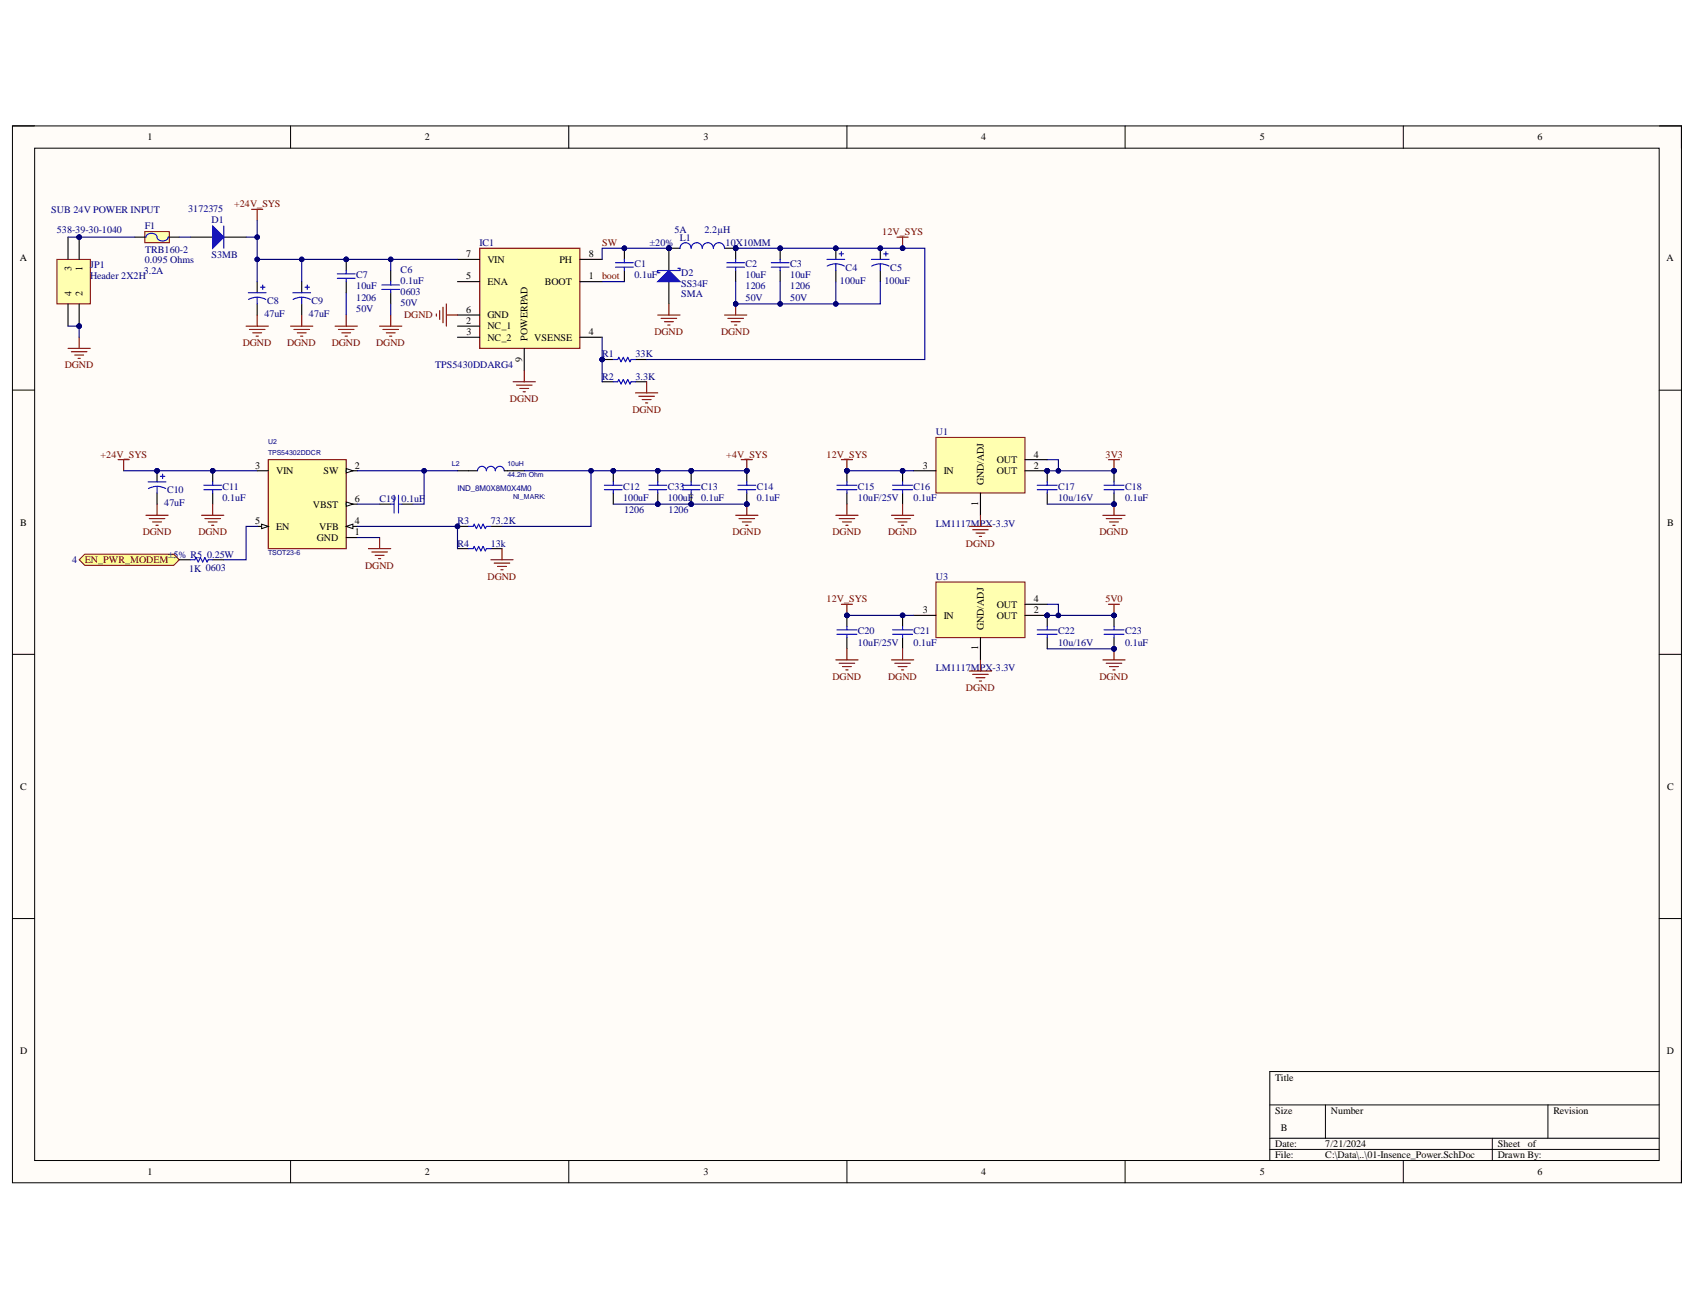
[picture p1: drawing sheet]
<svg xmlns="http://www.w3.org/2000/svg" width="279mm" height="216mm" viewBox="0 0 279 216" stroke-linecap="round" stroke-linejoin="round" font-family="sans-serif">
<path d="M2.1 20.8h275.1v174.1h-275.1z" fill-rule="evenodd" fill="#fffcf8"/>
<path d="M2.1 20.8h275.1v174.1h-275.1z" fill="none" stroke="#000" stroke-width=".16"/>
<path d="M5.7 24.4h267.8v166.9h-267.8z" fill-rule="evenodd" fill="#fffcf8"/>
<g fill="none" stroke="#000" stroke-width=".16">
<path d="M2 20.7h3.7M5.7 24.4h267.8v166.9h-267.8zM47.9 20.7v3.7M93.8 20.7v3.7M139.6 20.7v3.7M185.5 20.8v3.6M231.3 20.8v3.6M273.5 20.8h3.7v3.6M2 64.3h3.7M273.5 64.3h3.7M2 107.8h3.7M273.5 107.8h3.7"/>
<path d="M2 151.4h3.7M273.5 151.4h3.7M273.5 176.6h-64.2v14.7M47.9 191.3v3.6M93.8 191.3v3.6M139.6 191.3v3.6M185.5 191.3v3.6M209.3 182.1h64.2M209.3 187.6h64.2M209.3 189.4h64.2M218.5 182.1v5.5M231.3 191.3v3.6"/>
<path d="M246 187.6v3.7M255.2 182.1v5.5M277.2 191.3v3.6"/>
</g>
<path d="M79.1 40.9h16.5v16.5h-16.5z" fill-rule="evenodd" fill="#ffffb0"/>
<path d="M41.5 34.5h1.8M42.4 34.5v1.8M11.2 57.4h3.7M11.8 58h2.5M12.3 58.5h1.5M12.9 59.1h.3M13 55.6v1.8M79.1 40.9h16.5v16.5h-16.5z" fill="none" stroke="#800000" stroke-width=".18"/>
<path d="M75.4 46.4h3.7M75.4 53.7h3.7M75.4 55.6h3.7M75.4 42.7h3.7M75.4 51.9h3.7M86.4 57.4v3.7M95.6 46.4h3.7M95.6 55.6h3.7M95.6 42.7h3.7" fill="none" stroke="#000" stroke-width=".18"/>
<path d="M23.9 38.2h4v1.8h-4z" fill-rule="evenodd" fill="#ffffb0"/>
<path d="M23.9 38.2h4v1.8h-4z" fill="none" stroke="#800000" stroke-width=".16"/>
<path d="M22.2 39.1h1.9M27.7 39.1h1.9M31.4 39.1h3.7M36.9 39.1h3.7" fill="none" stroke="#000" stroke-width=".18"/>
<path d="M25.9 39.1a.98 .98 0 0 0-.9-.7 .98 .98 0 0 0-.9 .7M27.7 39.1a.98 .98 0 0 1-.9 .6 .98 .98 0 0 1-.9-.6" fill="none" stroke="#00f" stroke-width=".18"/>
<path d="M35.1 37.2l1.8 1.9-1.8 1.8z" fill="#00f"/>
<path d="M35.1 37.2l1.8 1.9-1.8 1.8zM36.9 37.2v3.7M48.3 48.2h2.9M49.7 49l.8 .1 .7 .3M49.7 49l-.7 .1-.7 .3M49.7 49v1.1M50.3 47.3h.7M50.6 47v.7M62.9 47h3M62.9 47.7h3M64.4 46.4v.6M64.4 47.7v.5" fill="none" stroke="#00f" stroke-width=".18"/>
<path d="M49.7 46.4v1.8M49.7 50.1v1.8M64.4 44.6v1.8M64.4 48.2v1.9" fill="none" stroke="#000" stroke-width=".18"/>
<g fill="none" stroke="#800000" stroke-width=".18">
<path d="M47.9 53.7h3.7M48.4 54.3h2.6M49 54.9h1.5M49.5 55.4h.4M49.7 51.9v1.8M55.2 53.7h3.7M55.8 54.3h2.6M56.3 54.9h1.5M56.9 55.4h.4M57.1 51.9v1.8M62.6 53.7h3.6M63.1 54.3h2.6"/>
<path d="M63.7 54.9h1.4M64.2 55.4h.4M64.4 51.9v1.8"/>
</g>
<circle cx="57.1" cy="42.7" r=".37" fill="#000080"/>
<circle cx="57.1" cy="42.7" r=".37" fill="none" stroke="#000080" stroke-width=".16"/>
<path d="M57.1 42.7v1.9M57.1 46.4v1.8" fill="none" stroke="#000" stroke-width=".18"/>
<circle cx="57.1" cy="42.7" r=".37" fill="#000080"/>
<circle cx="57.1" cy="42.7" r=".37" fill="none" stroke="#000080" stroke-width=".16"/>
<path d="M40.9 48.2h3M42.4 49l.7 .1 .7 .3M42.4 49l-.7 .1-.7 .3M42.4 49v1.1M42.9 47.3h.8M43.3 47v.7M55.6 45.1h2.9M55.6 45.9h2.9M57.1 44.6v.5M57.1 45.9v.5" fill="none" stroke="#00f" stroke-width=".18"/>
<path d="M42.4 46.4v1.8M42.4 50.1v1.8" fill="none" stroke="#000" stroke-width=".18"/>
<path d="M40.6 53.7h3.6M41.1 54.3h2.6M41.7 54.9h1.4M42.2 55.4h.4M42.4 51.9v1.8" fill="none" stroke="#800000" stroke-width=".18"/>
<circle cx="110.3" cy="40.9" r=".37" fill="#000080"/>
<circle cx="110.3" cy="40.9" r=".37" fill="none" stroke="#000080" stroke-width=".16"/>
<circle cx="121.3" cy="40.9" r=".37" fill="#000080"/>
<circle cx="121.3" cy="40.9" r=".37" fill="none" stroke="#000080" stroke-width=".16"/>
<path d="M110.3 40.9h1.8" fill="none" stroke="#000" stroke-width=".18"/>
<circle cx="110.3" cy="40.9" r=".37" fill="#000080"/>
<circle cx="110.3" cy="40.9" r=".37" fill="none" stroke="#000080" stroke-width=".16"/>
<path d="M119.4 40.9h1.9" fill="none" stroke="#000" stroke-width=".18"/>
<circle cx="121.3" cy="40.9" r=".37" fill="#000080"/>
<circle cx="121.3" cy="40.9" r=".37" fill="none" stroke="#000080" stroke-width=".16"/>
<path d="M112.1 40.9a.92 .92 0 0 1 .9-.9 .92 .92 0 0 1 .9 .9 .91 .91 0 0 1 .9-.9 .91 .91 0 0 1 1 .9 .92 .92 0 0 1 .9-.9 .92 .92 0 0 1 .9 .9 .92 .92 0 0 1 .9-.9 .92 .92 0 0 1 .9 .9" fill="none" stroke="#00f" stroke-width=".18"/>
<circle cx="102.9" cy="40.9" r=".37" fill="#000080"/>
<circle cx="102.9" cy="40.9" r=".37" fill="none" stroke="#000080" stroke-width=".16"/>
<path d="M102.9 40.9v1.8M102.9 44.6v1.8" fill="none" stroke="#000" stroke-width=".18"/>
<circle cx="102.9" cy="40.9" r=".37" fill="#000080"/>
<circle cx="102.9" cy="40.9" r=".37" fill="none" stroke="#000080" stroke-width=".16"/>
<path d="M101.5 43.3h2.9M101.5 44h2.9M102.9 42.7v.6M102.9 44v.6" fill="none" stroke="#00f" stroke-width=".18"/>
<circle cx="110.3" cy="40.9" r=".37" fill="#000080"/>
<circle cx="110.3" cy="40.9" r=".37" fill="none" stroke="#000080" stroke-width=".16"/>
<path d="M110.3 40.9v3.7M110.3 46.4v3.7" fill="none" stroke="#000" stroke-width=".18"/>
<circle cx="110.3" cy="40.9" r=".37" fill="#000080"/>
<circle cx="110.3" cy="40.9" r=".37" fill="none" stroke="#000080" stroke-width=".16"/>
<path d="M108.4 46.4l1.9-1.8 1.8 1.8z" fill="#00f"/>
<path d="M108.4 46.4l1.9-1.8 1.8 1.8zM111.7 44.2h.4v.4h-3.7v.4h.4" fill="none" stroke="#00f" stroke-width=".18"/>
<path d="M108.4 51.9h3.7M109 52.5h2.5M109.5 53h1.5M110.1 53.6h.3M110.3 50.1v1.8" fill="none" stroke="#800000" stroke-width=".18"/>
<circle cx="137.8" cy="40.9" r=".37" fill="#000080"/>
<circle cx="137.8" cy="40.9" r=".37" fill="none" stroke="#000080" stroke-width=".16"/>
<path d="M137.8 40.9v1.8" fill="none" stroke="#000" stroke-width=".18"/>
<circle cx="137.8" cy="40.9" r=".37" fill="#000080"/>
<circle cx="137.8" cy="40.9" r=".37" fill="none" stroke="#000080" stroke-width=".16"/>
<path d="M137.8 44.6v1.8" fill="none" stroke="#000" stroke-width=".18"/>
<path d="M136.3 42.7h2.9M137.8 43.5l.7 .1 .7 .3M137.8 43.5l-.8 .1-.6 .3M137.8 43.5v1.1M138.3 41.8h.8M138.7 41.5v.7" fill="none" stroke="#00f" stroke-width=".18"/>
<circle cx="121.3" cy="40.9" r=".37" fill="#000080"/>
<circle cx="121.3" cy="40.9" r=".37" fill="none" stroke="#000080" stroke-width=".16"/>
<path d="M121.3 40.9v1.8M121.3 44.6v1.8" fill="none" stroke="#000" stroke-width=".18"/>
<circle cx="121.3" cy="40.9" r=".37" fill="#000080"/>
<circle cx="121.3" cy="40.9" r=".37" fill="none" stroke="#000080" stroke-width=".16"/>
<path d="M119.8 43.3h2.9M119.8 44h2.9M121.3 42.7v.6M121.3 44v.6" fill="none" stroke="#00f" stroke-width=".18"/>
<circle cx="128.6" cy="40.9" r=".37" fill="#000080"/>
<circle cx="128.6" cy="40.9" r=".37" fill="none" stroke="#000080" stroke-width=".16"/>
<path d="M128.6 40.9v1.8M128.6 44.6v1.8" fill="none" stroke="#000" stroke-width=".18"/>
<circle cx="128.6" cy="40.9" r=".37" fill="#000080"/>
<circle cx="128.6" cy="40.9" r=".37" fill="none" stroke="#000080" stroke-width=".16"/>
<path d="M127.1 43.3h3M127.1 44h3M128.6 42.7v.6M128.6 44v.6" fill="none" stroke="#00f" stroke-width=".18"/>
<path d="M119.4 51.9h3.7M120 52.5h2.5M120.5 53h1.5M121.1 53.6h.3M121.3 50.1v1.8" fill="none" stroke="#800000" stroke-width=".18"/>
<circle cx="121.3" cy="50.1" r=".37" fill="#000080"/>
<circle cx="121.3" cy="50.1" r=".37" fill="none" stroke="#000080" stroke-width=".16"/>
<circle cx="145.1" cy="40.9" r=".37" fill="#000080"/>
<circle cx="145.1" cy="40.9" r=".37" fill="none" stroke="#000080" stroke-width=".16"/>
<path d="M145.1 40.9v1.8" fill="none" stroke="#000" stroke-width=".18"/>
<circle cx="145.1" cy="40.9" r=".37" fill="#000080"/>
<circle cx="145.1" cy="40.9" r=".37" fill="none" stroke="#000080" stroke-width=".16"/>
<path d="M145.1 44.6v1.8" fill="none" stroke="#000" stroke-width=".18"/>
<path d="M143.6 42.7h3M145.1 43.5l.7 .1 .7 .3M145.1 43.5l-.7 .1-.7 .3M145.1 43.5v1.1M145.7 41.8h.7M146 41.5v.7" fill="none" stroke="#00f" stroke-width=".18"/>
<path d="M147.9 39.1h1.8M148.8 39.1v1.8" fill="none" stroke="#800000" stroke-width=".18"/>
<circle cx="148.8" cy="40.9" r=".37" fill="#000080"/>
<circle cx="148.8" cy="40.9" r=".37" fill="none" stroke="#000080" stroke-width=".16"/>
<circle cx="99.3" cy="59.3" r=".37" fill="#000080"/>
<circle cx="99.3" cy="59.3" r=".37" fill="none" stroke="#000080" stroke-width=".16"/>
<path d="M99.3 59.3h1.8M104.8 59.3h1.8" fill="none" stroke="#000" stroke-width=".18"/>
<circle cx="99.3" cy="59.3" r=".37" fill="#000080"/>
<circle cx="99.3" cy="59.3" r=".37" fill="none" stroke="#000080" stroke-width=".16"/>
<path d="M101.1 59.3h.7l.2-.4 .4 .7 .3-.7 .4 .7 .4-.7 .3 .7 .2-.3h.8M78.7 77.6a.73 .73 0 0 1 .7-.7 .73 .73 0 0 1 .8 .7 .73 .73 0 0 1 .7-.7 .73 .73 0 0 1 .7 .7 .73 .73 0 0 1 .8-.7 .73 .73 0 0 1 .7 .7M101.1 62.9h.7l.2-.3 .4 .7 .3-.7 .4 .7 .4-.7 .3 .7 .2-.4h.8" fill="none" stroke="#00f" stroke-width=".18"/>
<path d="M75.4 77.6h3.3M83.1 77.6h3.3M99.3 62.9h1.8M104.8 62.9h1.8" fill="none" stroke="#000" stroke-width=".18"/>
<path d="M44.2 75.8h12.9v14.6h-12.9z" fill-rule="evenodd" fill="#ffffb0"/>
<path d="M44.2 75.8h12.9v14.6h-12.9z" fill="none" stroke="#800000" stroke-width=".18"/>
<path d="M57.1 77.6h1.8M57.1 88.6h1.8" fill="none" stroke="#000" stroke-width=".18"/>
<path d="M57.1 77.2l1.1 .4-1.1 .4z" fill="#f8fcff"/>
<path d="M57.1 77.2l1.1 .4-1.1 .4z" fill="none" stroke="#000" stroke-width=".16"/>
<path d="M42.4 77.6h1.8M57.1 86.8h1.8" fill="none" stroke="#000" stroke-width=".18"/>
<path d="M57.1 86.8l1.1-.4v.7z" fill="#f8fcff"/>
<path d="M57.1 86.8l1.1-.4v.7z" fill="none" stroke="#000" stroke-width=".16"/>
<path d="M42.4 86.8h1.8" fill="none" stroke="#000" stroke-width=".18"/>
<path d="M43.1 86.4l1.1 .4-1.1 .3z" fill="#f8fcff"/>
<path d="M43.1 86.4l1.1 .4-1.1 .3z" fill="none" stroke="#000" stroke-width=".16"/>
<path d="M57.1 83.1h1.8" fill="none" stroke="#000" stroke-width=".18"/>
<path d="M57.1 82.7l1.1 .4-1.1 .4z" fill="#f8fcff"/>
<path d="M57.1 82.7l1.1 .4-1.1 .4z" fill="none" stroke="#000" stroke-width=".16"/>
<path d="M62.6 83.1h1.8M66.2 83.1h1.9" fill="none" stroke="#000" stroke-width=".18"/>
<path d="M64.4 83.1h.6M65 81.6v3M65.7 81.6v3M65.7 83.1h.5" fill="none" stroke="#00f" stroke-width=".18"/>
<circle cx="75.4" cy="86.8" r=".37" fill="#000080"/>
<circle cx="75.4" cy="86.8" r=".37" fill="none" stroke="#000080" stroke-width=".16"/>
<path d="M75.4 86.8h1.8M80.9 86.8h1.8" fill="none" stroke="#000" stroke-width=".18"/>
<circle cx="75.4" cy="86.8" r=".37" fill="#000080"/>
<circle cx="75.4" cy="86.8" r=".37" fill="none" stroke="#000080" stroke-width=".16"/>
<path d="M77.2 86.8h.8l.2-.4 .3 .7 .4-.7 .4 .7 .3-.7 .4 .7 .2-.3h.7M77.2 90.4h.8l.2-.3 .3 .7 .4-.7 .4 .7 .3-.7 .4 .7 .2-.4h.7" fill="none" stroke="#00f" stroke-width=".18"/>
<path d="M75.4 90.4h1.8M80.9 90.4h1.8" fill="none" stroke="#000" stroke-width=".18"/>
<circle cx="35.1" cy="77.6" r=".37" fill="#000080"/>
<circle cx="35.1" cy="77.6" r=".37" fill="none" stroke="#000080" stroke-width=".16"/>
<path d="M35.1 77.6v1.8M35.1 81.3v1.8" fill="none" stroke="#000" stroke-width=".18"/>
<circle cx="35.1" cy="77.6" r=".37" fill="#000080"/>
<circle cx="35.1" cy="77.6" r=".37" fill="none" stroke="#000080" stroke-width=".16"/>
<path d="M33.6 80h2.9M35.1 79.4v.6M33.6 80.7h2.9M35.1 80.7v.6" fill="none" stroke="#00f" stroke-width=".18"/>
<path d="M24.1 84.9h3.6M24.6 85.5h2.6M25.2 86h1.4M25.7 86.6h.4M25.9 83.1v1.8M33.2 84.9h3.7M33.8 85.5h2.5M34.3 86h1.5M34.9 86.6h.3M35.1 83.1v1.8" fill="none" stroke="#800000" stroke-width=".18"/>
<circle cx="113.9" cy="83.1" r=".37" fill="#000080"/>
<circle cx="113.9" cy="83.1" r=".37" fill="none" stroke="#000080" stroke-width=".16"/>
<circle cx="113.9" cy="77.6" r=".37" fill="#000080"/>
<circle cx="113.9" cy="77.6" r=".37" fill="none" stroke="#000080" stroke-width=".16"/>
<path d="M113.9 81.3v1.8" fill="none" stroke="#000" stroke-width=".18"/>
<circle cx="113.9" cy="83.1" r=".37" fill="#000080"/>
<circle cx="113.9" cy="83.1" r=".37" fill="none" stroke="#000080" stroke-width=".16"/>
<path d="M113.9 77.6v1.8" fill="none" stroke="#000" stroke-width=".18"/>
<circle cx="113.9" cy="77.6" r=".37" fill="#000080"/>
<circle cx="113.9" cy="77.6" r=".37" fill="none" stroke="#000080" stroke-width=".16"/>
<path d="M112.5 80h2.9M113.9 79.4v.6M112.5 80.7h2.9M113.9 80.7v.6" fill="none" stroke="#00f" stroke-width=".18"/>
<circle cx="123.1" cy="83.1" r=".37" fill="#000080"/>
<circle cx="123.1" cy="83.1" r=".37" fill="none" stroke="#000080" stroke-width=".16"/>
<circle cx="123.1" cy="77.6" r=".37" fill="#000080"/>
<circle cx="123.1" cy="77.6" r=".37" fill="none" stroke="#000080" stroke-width=".16"/>
<path d="M123.1 81.3v1.8" fill="none" stroke="#000" stroke-width=".18"/>
<circle cx="123.1" cy="83.1" r=".37" fill="#000080"/>
<circle cx="123.1" cy="83.1" r=".37" fill="none" stroke="#000080" stroke-width=".16"/>
<path d="M123.1 77.6v1.8" fill="none" stroke="#000" stroke-width=".18"/>
<circle cx="123.1" cy="77.6" r=".37" fill="#000080"/>
<circle cx="123.1" cy="77.6" r=".37" fill="none" stroke="#000080" stroke-width=".16"/>
<path d="M121.6 80h3M123.1 79.4v.6M121.6 80.7h3M123.1 80.7v.6" fill="none" stroke="#00f" stroke-width=".18"/>
<path d="M122.2 75.8h1.8M123.1 75.8v1.8" fill="none" stroke="#800000" stroke-width=".18"/>
<circle cx="123.1" cy="77.6" r=".37" fill="#000080"/>
<circle cx="123.1" cy="77.6" r=".37" fill="none" stroke="#000080" stroke-width=".16"/>
<circle cx="139.6" cy="77.6" r=".37" fill="#000080"/>
<circle cx="139.6" cy="77.6" r=".37" fill="none" stroke="#000080" stroke-width=".16"/>
<path d="M139.6 77.6v1.8" fill="none" stroke="#000" stroke-width=".18"/>
<circle cx="139.6" cy="77.6" r=".37" fill="#000080"/>
<circle cx="139.6" cy="77.6" r=".37" fill="none" stroke="#000080" stroke-width=".16"/>
<path d="M139.6 81.3v1.8" fill="none" stroke="#000" stroke-width=".18"/>
<path d="M138 80h3.3M139.6 79.4v.6M138 80.7h3.3M139.6 80.7v.6" fill="none" stroke="#00f" stroke-width=".18"/>
<circle cx="148.8" cy="77.6" r=".37" fill="#000080"/>
<circle cx="148.8" cy="77.6" r=".37" fill="none" stroke="#000080" stroke-width=".16"/>
<path d="M148.8 77.6v1.8" fill="none" stroke="#000" stroke-width=".18"/>
<circle cx="148.8" cy="77.6" r=".37" fill="#000080"/>
<circle cx="148.8" cy="77.6" r=".37" fill="none" stroke="#000080" stroke-width=".16"/>
<path d="M148.8 81.3v1.8" fill="none" stroke="#000" stroke-width=".18"/>
<path d="M147.1 80h3.3M148.8 79.4v.6M147.1 80.7h3.3M148.8 80.7v.6" fill="none" stroke="#00f" stroke-width=".18"/>
<circle cx="172.6" cy="77.6" r=".37" fill="#000080"/>
<circle cx="172.6" cy="77.6" r=".37" fill="none" stroke="#000080" stroke-width=".16"/>
<path d="M172.6 77.6v1.8" fill="none" stroke="#000" stroke-width=".18"/>
<circle cx="172.6" cy="77.6" r=".37" fill="#000080"/>
<circle cx="172.6" cy="77.6" r=".37" fill="none" stroke="#000080" stroke-width=".16"/>
<path d="M172.6 81.3v1.8" fill="none" stroke="#000" stroke-width=".18"/>
<path d="M171 80h3.3M172.6 79.4v.6M171 80.7h3.3M172.6 80.7v.6" fill="none" stroke="#00f" stroke-width=".18"/>
<circle cx="172.6" cy="77.6" r=".37" fill="#000080"/>
<circle cx="172.6" cy="77.6" r=".37" fill="none" stroke="#000080" stroke-width=".16"/>
<path d="M154.3 72.1h14.7v9.2h-14.7z" fill-rule="evenodd" fill="#ffffb0"/>
<path d="M154.3 72.1h14.7v9.2h-14.7z" fill="none" stroke="#800000" stroke-width=".16"/>
<path d="M169 77.6h3.6M161.6 81.3v3.6" fill="none" stroke="#000" stroke-width=".18"/>
<circle cx="172.6" cy="77.6" r=".37" fill="#000080"/>
<circle cx="172.6" cy="77.6" r=".37" fill="none" stroke="#000080" stroke-width=".16"/>
<path d="M150.6 77.6h3.7M169 75.8h3.6" fill="none" stroke="#000" stroke-width=".18"/>
<path d="M182.7 75.8h1.8M183.6 75.8v1.8" fill="none" stroke="#800000" stroke-width=".18"/>
<circle cx="183.6" cy="77.6" r=".37" fill="#000080"/>
<circle cx="183.6" cy="77.6" r=".37" fill="none" stroke="#000080" stroke-width=".16"/>
<circle cx="183.6" cy="77.6" r=".37" fill="#000080"/>
<circle cx="183.6" cy="77.6" r=".37" fill="none" stroke="#000080" stroke-width=".16"/>
<circle cx="183.6" cy="83.1" r=".37" fill="#000080"/>
<circle cx="183.6" cy="83.1" r=".37" fill="none" stroke="#000080" stroke-width=".16"/>
<path d="M183.6 77.6v1.8" fill="none" stroke="#000" stroke-width=".18"/>
<circle cx="183.6" cy="77.6" r=".37" fill="#000080"/>
<circle cx="183.6" cy="77.6" r=".37" fill="none" stroke="#000080" stroke-width=".16"/>
<path d="M183.6 81.3v1.8" fill="none" stroke="#000" stroke-width=".18"/>
<circle cx="183.6" cy="83.1" r=".37" fill="#000080"/>
<circle cx="183.6" cy="83.1" r=".37" fill="none" stroke="#000080" stroke-width=".16"/>
<path d="M182 80h3.3M183.6 79.4v.6M182 80.7h3.3M183.6 80.7v.6" fill="none" stroke="#00f" stroke-width=".18"/>
<path d="M19.5 75.8h1.8M20.4 75.8v1.8M138.7 75.8h1.8M139.6 75.8v1.8" fill="none" stroke="#800000" stroke-width=".18"/>
<circle cx="139.6" cy="77.6" r=".37" fill="#000080"/>
<circle cx="139.6" cy="77.6" r=".37" fill="none" stroke="#000080" stroke-width=".16"/>
<circle cx="139.6" cy="101.4" r=".37" fill="#000080"/>
<circle cx="139.6" cy="101.4" r=".37" fill="none" stroke="#000080" stroke-width=".16"/>
<path d="M139.6 101.4v1.9" fill="none" stroke="#000" stroke-width=".18"/>
<circle cx="139.6" cy="101.4" r=".37" fill="#000080"/>
<circle cx="139.6" cy="101.4" r=".37" fill="none" stroke="#000080" stroke-width=".16"/>
<path d="M139.6 105.1v1.8" fill="none" stroke="#000" stroke-width=".18"/>
<path d="M138 104.5h3.3M138 103.8h3.3M139.6 103.3v.5M139.6 104.5v.6" fill="none" stroke="#00f" stroke-width=".18"/>
<circle cx="148.8" cy="101.4" r=".37" fill="#000080"/>
<circle cx="148.8" cy="101.4" r=".37" fill="none" stroke="#000080" stroke-width=".16"/>
<path d="M148.8 101.4v1.9" fill="none" stroke="#000" stroke-width=".18"/>
<circle cx="148.8" cy="101.4" r=".37" fill="#000080"/>
<circle cx="148.8" cy="101.4" r=".37" fill="none" stroke="#000080" stroke-width=".16"/>
<path d="M148.8 105.1v1.8" fill="none" stroke="#000" stroke-width=".18"/>
<path d="M147.1 104.5h3.3M147.1 103.8h3.3M148.8 103.3v.5M148.8 104.5v.6" fill="none" stroke="#00f" stroke-width=".18"/>
<circle cx="172.6" cy="101.4" r=".37" fill="#000080"/>
<circle cx="172.6" cy="101.4" r=".37" fill="none" stroke="#000080" stroke-width=".16"/>
<path d="M172.6 101.4v1.9" fill="none" stroke="#000" stroke-width=".18"/>
<circle cx="172.6" cy="101.4" r=".37" fill="#000080"/>
<circle cx="172.6" cy="101.4" r=".37" fill="none" stroke="#000080" stroke-width=".16"/>
<path d="M172.6 105.1v1.8" fill="none" stroke="#000" stroke-width=".18"/>
<path d="M171 104.5h3.3M171 103.8h3.3M172.6 103.3v.5M172.6 104.5v.6" fill="none" stroke="#00f" stroke-width=".18"/>
<circle cx="172.6" cy="101.4" r=".37" fill="#000080"/>
<circle cx="172.6" cy="101.4" r=".37" fill="none" stroke="#000080" stroke-width=".16"/>
<path d="M154.3 95.9h14.7v9.2h-14.7z" fill-rule="evenodd" fill="#ffffb0"/>
<path d="M154.3 95.9h14.7v9.2h-14.7z" fill="none" stroke="#800000" stroke-width=".16"/>
<path d="M161.6 105.1v3.7M169 101.4h3.6" fill="none" stroke="#000" stroke-width=".18"/>
<circle cx="172.6" cy="101.4" r=".37" fill="#000080"/>
<circle cx="172.6" cy="101.4" r=".37" fill="none" stroke="#000080" stroke-width=".16"/>
<path d="M169 99.6h3.6M150.6 101.4h3.7" fill="none" stroke="#000" stroke-width=".18"/>
<path d="M182.7 99.6h1.8M183.6 99.6v1.8" fill="none" stroke="#800000" stroke-width=".18"/>
<circle cx="183.6" cy="101.4" r=".37" fill="#000080"/>
<circle cx="183.6" cy="101.4" r=".37" fill="none" stroke="#000080" stroke-width=".16"/>
<circle cx="183.6" cy="101.4" r=".37" fill="#000080"/>
<circle cx="183.6" cy="101.4" r=".37" fill="none" stroke="#000080" stroke-width=".16"/>
<circle cx="183.6" cy="106.9" r=".37" fill="#000080"/>
<circle cx="183.6" cy="106.9" r=".37" fill="none" stroke="#000080" stroke-width=".16"/>
<path d="M183.6 101.4v1.9" fill="none" stroke="#000" stroke-width=".18"/>
<circle cx="183.6" cy="101.4" r=".37" fill="#000080"/>
<circle cx="183.6" cy="101.4" r=".37" fill="none" stroke="#000080" stroke-width=".16"/>
<path d="M183.6 105.1v1.8" fill="none" stroke="#000" stroke-width=".18"/>
<circle cx="183.6" cy="106.9" r=".37" fill="#000080"/>
<circle cx="183.6" cy="106.9" r=".37" fill="none" stroke="#000080" stroke-width=".16"/>
<path d="M182 104.5h3.3M182 103.8h3.3M183.6 103.3v.5M183.6 104.5v.6" fill="none" stroke="#00f" stroke-width=".18"/>
<path d="M138.7 99.6h1.8M139.6 99.6v1.8" fill="none" stroke="#800000" stroke-width=".18"/>
<circle cx="139.6" cy="101.4" r=".37" fill="#000080"/>
<circle cx="139.6" cy="101.4" r=".37" fill="none" stroke="#000080" stroke-width=".16"/>
<path d="M13.1 92.3l.9-1h14.6l1 1-1 .9h-14.6z" fill-rule="evenodd" fill="#ffff80"/>
<path d="M13.1 92.3l.9-1h14.6l1 1-1 .9h-14.6z" fill="none" stroke="#800000" stroke-width=".16"/>
<path d="M29.6 92.3h1.8M35.1 92.3h1.8" fill="none" stroke="#000" stroke-width=".18"/>
<path d="M31.4 92.3h.7l.2-.4 .4 .7 .3-.7 .4 .7 .4-.7 .3 .7 .2-.3h.8" fill="none" stroke="#00f" stroke-width=".18"/>
<circle cx="25.9" cy="77.6" r=".37" fill="#000080"/>
<circle cx="25.9" cy="77.6" r=".37" fill="none" stroke="#000080" stroke-width=".16"/>
<path d="M25.9 77.6v1.8" fill="none" stroke="#000" stroke-width=".18"/>
<circle cx="25.9" cy="77.6" r=".37" fill="#000080"/>
<circle cx="25.9" cy="77.6" r=".37" fill="none" stroke="#000080" stroke-width=".16"/>
<path d="M25.9 81.3v1.8" fill="none" stroke="#000" stroke-width=".18"/>
<path d="M24.4 79.4h3M26.4 78.5h.8M26.8 78.1v.8M25.9 80.2h.7l.7 .3M25.9 80.2h-.7l-.7 .3M25.9 80.2v1.1" fill="none" stroke="#00f" stroke-width=".18"/>
<circle cx="108.4" cy="77.6" r=".37" fill="#000080"/>
<circle cx="108.4" cy="77.6" r=".37" fill="none" stroke="#000080" stroke-width=".16"/>
<circle cx="108.4" cy="83.1" r=".36" fill="#000080"/>
<circle cx="108.4" cy="83.1" r=".36" fill="none" stroke="#000080" stroke-width=".16"/>
<path d="M108.4 77.6v1.8" fill="none" stroke="#000" stroke-width=".18"/>
<circle cx="108.4" cy="77.6" r=".37" fill="#000080"/>
<circle cx="108.4" cy="77.6" r=".37" fill="none" stroke="#000080" stroke-width=".16"/>
<path d="M108.4 81.3v1.8" fill="none" stroke="#000" stroke-width=".18"/>
<circle cx="108.4" cy="83.1" r=".36" fill="#000080"/>
<circle cx="108.4" cy="83.1" r=".36" fill="none" stroke="#000080" stroke-width=".16"/>
<path d="M107 80h2.9M108.4 79.4v.6M107 80.7h2.9M108.4 80.7v.6" fill="none" stroke="#00f" stroke-width=".18"/>
<circle cx="101.1" cy="77.6" r=".37" fill="#000080"/>
<circle cx="101.1" cy="77.6" r=".37" fill="none" stroke="#000080" stroke-width=".16"/>
<path d="M101.1 77.6v1.8" fill="none" stroke="#000" stroke-width=".18"/>
<circle cx="101.1" cy="77.6" r=".37" fill="#000080"/>
<circle cx="101.1" cy="77.6" r=".37" fill="none" stroke="#000080" stroke-width=".16"/>
<path d="M101.1 81.3v1.8" fill="none" stroke="#000" stroke-width=".18"/>
<path d="M99.6 80h3M101.1 79.4v.6M99.6 80.7h3M101.1 80.7v.6" fill="none" stroke="#00f" stroke-width=".18"/>
<g fill="none" stroke="#800000" stroke-width=".18">
<path d="M60.7 90.4h3.7M61.3 91h2.6M61.8 91.5h1.5M62.4 92.1h.4M62.6 88.6v1.8M80.9 92.3h3.7M81.5 92.8h2.5M82 93.4h1.5M82.6 93.9h.3M82.7 90.4v1.9M121.3 84.9h3.6M121.8 85.5h2.6"/>
<path d="M122.4 86h1.4M122.9 86.6h.4M123.1 83.1v1.8"/>
</g>
<circle cx="123.1" cy="83.1" r=".37" fill="#000080"/>
<circle cx="123.1" cy="83.1" r=".37" fill="none" stroke="#000080" stroke-width=".16"/>
<g fill="none" stroke="#800000" stroke-width=".18">
<path d="M137.8 84.9h3.6M138.3 85.5h2.6M138.9 86h1.4M139.4 86.6h.4M139.6 83.1v1.8M146.9 84.9h3.7M147.5 85.5h2.6M148 86h1.5M148.6 86.6h.4M148.8 83.1v1.8M181.8 84.9h3.7M182.3 85.5h2.6"/>
<path d="M182.9 86h1.5M183.4 86.6h.4M183.6 83.1v1.8"/>
</g>
<circle cx="183.6" cy="83.1" r=".37" fill="#000080"/>
<circle cx="183.6" cy="83.1" r=".37" fill="none" stroke="#000080" stroke-width=".16"/>
<g fill="none" stroke="#800000" stroke-width=".18">
<path d="M159.8 86.8h3.7M160.3 87.3h2.6M160.9 87.9h1.4M161.4 88.4h.4M161.6 84.9v1.9M137.8 108.8h3.6M138.3 109.3h2.6M138.9 109.9h1.4M139.4 110.4h.4M139.6 106.9v1.9M146.9 108.8h3.7M147.5 109.3h2.6"/>
<path d="M148 109.9h1.5M148.6 110.4h.4M148.8 106.9v1.9M159.8 110.6h3.7M160.3 111.1h2.6M160.9 111.7h1.4M161.4 112.2h.4M161.6 108.8v1.8M181.8 108.8h3.7M182.3 109.3h2.6M182.9 109.9h1.5M183.4 110.4h.4"/>
<path d="M183.6 106.9v1.9"/>
</g>
<circle cx="183.6" cy="106.9" r=".37" fill="#000080"/>
<circle cx="183.6" cy="106.9" r=".37" fill="none" stroke="#000080" stroke-width=".16"/>
<g fill="none" stroke="#800000" stroke-width=".18">
<path d="M71.9 51.7v.4M72.5 51.2v1.5M73 50.6v2.6M73.6 50.1v3.6M73.6 51.9h1.8M84.6 62.9h3.7M85.1 63.5h2.6M85.7 64h1.5M86.2 64.6h.4M86.4 61.1v1.8M104.8 64.8h3.6M105.3 65.3h2.6"/>
<path d="M105.9 65.9h1.4M106.4 66.4h.4M106.6 62.9v1.9"/>
</g>
<circle cx="13" cy="39.1" r=".37" fill="#000080"/>
<circle cx="13" cy="39.1" r=".37" fill="none" stroke="#000080" stroke-width=".16"/>
<circle cx="13" cy="53.8" r=".37" fill="#000080"/>
<circle cx="13" cy="53.8" r=".37" fill="none" stroke="#000080" stroke-width=".16"/>
<path d="M9.4 42.7h5.5v7.4h-5.5z" fill-rule="evenodd" fill="#ffffb0"/>
<path d="M9.4 42.7h5.5v7.4h-5.5z" fill="none" stroke="#800000" stroke-width=".16"/>
<path d="M13 39.1v3.6" fill="none" stroke="#000" stroke-width=".18"/>
<circle cx="13" cy="39.1" r=".37" fill="#000080"/>
<circle cx="13" cy="39.1" r=".37" fill="none" stroke="#000080" stroke-width=".16"/>
<path d="M13 50.1v3.6" fill="none" stroke="#000" stroke-width=".18"/>
<circle cx="13" cy="53.8" r=".37" fill="#000080"/>
<circle cx="13" cy="53.8" r=".37" fill="none" stroke="#000080" stroke-width=".16"/>
<path d="M11.2 39.1v3.6M11.2 50.1v3.6" fill="none" stroke="#000" stroke-width=".18"/>
<path d="M172.6 99.6h1.9v1.8" fill="none" stroke="#000080" stroke-width=".18"/>
<circle cx="174.5" cy="101.4" r=".37" fill="#000080"/>
<circle cx="174.5" cy="101.4" r=".37" fill="none" stroke="#000080" stroke-width=".16"/>
<path d="M11.2 53.7h1.8v1.9" fill="none" stroke="#000080" stroke-width=".18"/>
<circle cx="13" cy="53.8" r=".37" fill="#000080"/>
<circle cx="13" cy="53.8" r=".37" fill="none" stroke="#000080" stroke-width=".16"/>
<path d="M11.2 39.1h11" fill="none" stroke="#000080" stroke-width=".18"/>
<circle cx="13" cy="39.1" r=".37" fill="#000080"/>
<circle cx="13" cy="39.1" r=".37" fill="none" stroke="#000080" stroke-width=".16"/>
<path d="M20.4 77.6h22" fill="none" stroke="#000080" stroke-width=".18"/>
<circle cx="25.9" cy="77.6" r=".37" fill="#000080"/>
<circle cx="25.9" cy="77.6" r=".37" fill="none" stroke="#000080" stroke-width=".16"/>
<circle cx="35.1" cy="77.6" r=".37" fill="#000080"/>
<circle cx="35.1" cy="77.6" r=".37" fill="none" stroke="#000080" stroke-width=".16"/>
<path d="M29.6 39.1h1.8M42.4 36.3v2.8h-1.8M42.4 86.8h-1.8v5.5h-3.7" fill="none" stroke="#000080" stroke-width=".18"/>
<circle cx="42.4" cy="39.1" r=".37" fill="#000080"/>
<circle cx="42.4" cy="39.1" r=".37" fill="none" stroke="#000080" stroke-width=".16"/>
<path d="M75.4 42.7h-33v3.7" fill="none" stroke="#000080" stroke-width=".18"/>
<circle cx="42.4" cy="42.7" r=".37" fill="#000080"/>
<circle cx="42.4" cy="42.7" r=".37" fill="none" stroke="#000080" stroke-width=".16"/>
<circle cx="49.7" cy="42.7" r=".37" fill="#000080"/>
<circle cx="49.7" cy="42.7" r=".37" fill="none" stroke="#000080" stroke-width=".16"/>
<circle cx="57.1" cy="42.7" r=".37" fill="#000080"/>
<circle cx="57.1" cy="42.7" r=".37" fill="none" stroke="#000080" stroke-width=".16"/>
<circle cx="64.4" cy="42.7" r=".37" fill="#000080"/>
<circle cx="64.4" cy="42.7" r=".37" fill="none" stroke="#000080" stroke-width=".16"/>
<path d="M58.9 86.8h16.5v3.6M58.9 88.6h3.7" fill="none" stroke="#000080" stroke-width=".18"/>
<circle cx="75.4" cy="86.8" r=".37" fill="#000080"/>
<circle cx="75.4" cy="86.8" r=".37" fill="none" stroke="#000080" stroke-width=".16"/>
<path d="M58.9 77.6h16.5M58.9 83.1h3.7" fill="none" stroke="#000080" stroke-width=".18"/>
<circle cx="69.9" cy="77.6" r=".37" fill="#000080"/>
<circle cx="69.9" cy="77.6" r=".37" fill="none" stroke="#000080" stroke-width=".16"/>
<path d="M69.9 77.6v5.5h-1.8" fill="none" stroke="#000080" stroke-width=".18"/>
<circle cx="69.9" cy="77.6" r=".37" fill="#000080"/>
<circle cx="69.9" cy="77.6" r=".37" fill="none" stroke="#000080" stroke-width=".16"/>
<path d="M86.4 77.6h11v9.2h-14.7" fill="none" stroke="#000080" stroke-width=".18"/>
<circle cx="97.4" cy="77.6" r=".37" fill="#000080"/>
<circle cx="97.4" cy="77.6" r=".37" fill="none" stroke="#000080" stroke-width=".16"/>
<path d="M97.4 77.6h25.7" fill="none" stroke="#000080" stroke-width=".18"/>
<circle cx="123.1" cy="77.6" r=".37" fill="#000080"/>
<circle cx="123.1" cy="77.6" r=".37" fill="none" stroke="#000080" stroke-width=".16"/>
<circle cx="113.9" cy="77.6" r=".37" fill="#000080"/>
<circle cx="113.9" cy="77.6" r=".37" fill="none" stroke="#000080" stroke-width=".16"/>
<circle cx="108.4" cy="77.6" r=".37" fill="#000080"/>
<circle cx="108.4" cy="77.6" r=".37" fill="none" stroke="#000080" stroke-width=".16"/>
<circle cx="101.1" cy="77.6" r=".37" fill="#000080"/>
<circle cx="101.1" cy="77.6" r=".37" fill="none" stroke="#000080" stroke-width=".16"/>
<circle cx="97.4" cy="77.6" r=".37" fill="#000080"/>
<circle cx="97.4" cy="77.6" r=".37" fill="none" stroke="#000080" stroke-width=".16"/>
<path d="M99.3 46.4h3.6M110.3 40.9h-11v1.8" fill="none" stroke="#000080" stroke-width=".18"/>
<circle cx="110.3" cy="40.9" r=".37" fill="#000080"/>
<circle cx="110.3" cy="40.9" r=".37" fill="none" stroke="#000080" stroke-width=".16"/>
<circle cx="102.9" cy="40.9" r=".37" fill="#000080"/>
<circle cx="102.9" cy="40.9" r=".37" fill="none" stroke="#000080" stroke-width=".16"/>
<path d="M101.1 83.1h22" fill="none" stroke="#000080" stroke-width=".18"/>
<circle cx="123.1" cy="83.1" r=".37" fill="#000080"/>
<circle cx="123.1" cy="83.1" r=".37" fill="none" stroke="#000080" stroke-width=".16"/>
<circle cx="113.9" cy="83.1" r=".37" fill="#000080"/>
<circle cx="113.9" cy="83.1" r=".37" fill="none" stroke="#000080" stroke-width=".16"/>
<circle cx="108.4" cy="83.1" r=".36" fill="#000080"/>
<circle cx="108.4" cy="83.1" r=".36" fill="none" stroke="#000080" stroke-width=".16"/>
<path d="M148.8 40.9h3.6v18.4h-45.8" fill="none" stroke="#000080" stroke-width=".18"/>
<circle cx="148.8" cy="40.9" r=".37" fill="#000080"/>
<circle cx="148.8" cy="40.9" r=".37" fill="none" stroke="#000080" stroke-width=".16"/>
<path d="M145.1 46.4v3.7h-23.8" fill="none" stroke="#000080" stroke-width=".18"/>
<circle cx="121.3" cy="50.1" r=".37" fill="#000080"/>
<circle cx="121.3" cy="50.1" r=".37" fill="none" stroke="#000080" stroke-width=".16"/>
<circle cx="128.6" cy="50.1" r=".37" fill="#000080"/>
<circle cx="128.6" cy="50.1" r=".37" fill="none" stroke="#000080" stroke-width=".16"/>
<circle cx="137.8" cy="50.1" r=".37" fill="#000080"/>
<circle cx="137.8" cy="50.1" r=".37" fill="none" stroke="#000080" stroke-width=".16"/>
<path d="M121.3 40.9h27.5" fill="none" stroke="#000080" stroke-width=".18"/>
<circle cx="121.3" cy="40.9" r=".37" fill="#000080"/>
<circle cx="121.3" cy="40.9" r=".37" fill="none" stroke="#000080" stroke-width=".16"/>
<circle cx="128.6" cy="40.9" r=".37" fill="#000080"/>
<circle cx="128.6" cy="40.9" r=".37" fill="none" stroke="#000080" stroke-width=".16"/>
<circle cx="137.8" cy="40.9" r=".37" fill="#000080"/>
<circle cx="137.8" cy="40.9" r=".37" fill="none" stroke="#000080" stroke-width=".16"/>
<circle cx="145.1" cy="40.9" r=".37" fill="#000080"/>
<circle cx="145.1" cy="40.9" r=".37" fill="none" stroke="#000080" stroke-width=".16"/>
<circle cx="148.8" cy="40.9" r=".37" fill="#000080"/>
<circle cx="148.8" cy="40.9" r=".37" fill="none" stroke="#000080" stroke-width=".16"/>
<path d="M139.6 101.4h11" fill="none" stroke="#000080" stroke-width=".18"/>
<circle cx="148.8" cy="101.4" r=".37" fill="#000080"/>
<circle cx="148.8" cy="101.4" r=".37" fill="none" stroke="#000080" stroke-width=".16"/>
<circle cx="139.6" cy="101.4" r=".37" fill="#000080"/>
<circle cx="139.6" cy="101.4" r=".37" fill="none" stroke="#000080" stroke-width=".16"/>
<path d="M139.6 77.6h11" fill="none" stroke="#000080" stroke-width=".18"/>
<circle cx="148.8" cy="77.6" r=".37" fill="#000080"/>
<circle cx="148.8" cy="77.6" r=".37" fill="none" stroke="#000080" stroke-width=".16"/>
<circle cx="139.6" cy="77.6" r=".37" fill="#000080"/>
<circle cx="139.6" cy="77.6" r=".37" fill="none" stroke="#000080" stroke-width=".16"/>
<path d="M172.6 106.9h11" fill="none" stroke="#000080" stroke-width=".18"/>
<circle cx="183.6" cy="106.9" r=".37" fill="#000080"/>
<circle cx="183.6" cy="106.9" r=".37" fill="none" stroke="#000080" stroke-width=".16"/>
<path d="M172.6 101.4h11" fill="none" stroke="#000080" stroke-width=".18"/>
<circle cx="183.6" cy="101.4" r=".37" fill="#000080"/>
<circle cx="183.6" cy="101.4" r=".37" fill="none" stroke="#000080" stroke-width=".16"/>
<circle cx="174.5" cy="101.4" r=".37" fill="#000080"/>
<circle cx="174.5" cy="101.4" r=".37" fill="none" stroke="#000080" stroke-width=".16"/>
<circle cx="172.6" cy="101.4" r=".37" fill="#000080"/>
<circle cx="172.6" cy="101.4" r=".37" fill="none" stroke="#000080" stroke-width=".16"/>
<path d="M172.6 83.1h11" fill="none" stroke="#000080" stroke-width=".18"/>
<circle cx="183.6" cy="83.1" r=".37" fill="#000080"/>
<circle cx="183.6" cy="83.1" r=".37" fill="none" stroke="#000080" stroke-width=".16"/>
<path d="M172.6 77.6h11" fill="none" stroke="#000080" stroke-width=".18"/>
<circle cx="183.6" cy="77.6" r=".37" fill="#000080"/>
<circle cx="183.6" cy="77.6" r=".37" fill="none" stroke="#000080" stroke-width=".16"/>
<circle cx="174.5" cy="77.6" r=".37" fill="#000080"/>
<circle cx="174.5" cy="77.6" r=".37" fill="none" stroke="#000080" stroke-width=".16"/>
<circle cx="172.6" cy="77.6" r=".37" fill="#000080"/>
<circle cx="172.6" cy="77.6" r=".37" fill="none" stroke="#000080" stroke-width=".16"/>
<path d="M172.6 75.8h1.9v1.8" fill="none" stroke="#000080" stroke-width=".18"/>
<circle cx="174.5" cy="77.6" r=".37" fill="#000080"/>
<circle cx="174.5" cy="77.6" r=".37" fill="none" stroke="#000080" stroke-width=".16"/>
<path d="M42.4 39.1v3.6" fill="none" stroke="#000080" stroke-width=".18"/>
<circle cx="42.4" cy="42.7" r=".37" fill="#000080"/>
<circle cx="42.4" cy="42.7" r=".37" fill="none" stroke="#000080" stroke-width=".16"/>
<circle cx="42.4" cy="39.1" r=".37" fill="#000080"/>
<circle cx="42.4" cy="39.1" r=".37" fill="none" stroke="#000080" stroke-width=".16"/>
<path d="M49.7 42.7v3.7" fill="none" stroke="#000080" stroke-width=".18"/>
<circle cx="49.7" cy="42.7" r=".37" fill="#000080"/>
<circle cx="49.7" cy="42.7" r=".37" fill="none" stroke="#000080" stroke-width=".16"/>
<path d="M57.1 48.2v3.7M64.4 42.7v1.9M64.4 50.1v1.8" fill="none" stroke="#000080" stroke-width=".18"/>
<circle cx="64.4" cy="42.7" r=".37" fill="#000080"/>
<circle cx="64.4" cy="42.7" r=".37" fill="none" stroke="#000080" stroke-width=".16"/>
<path d="M99.3 55.6v7.3" fill="none" stroke="#000080" stroke-width=".18"/>
<circle cx="99.3" cy="59.3" r=".37" fill="#000080"/>
<circle cx="99.3" cy="59.3" r=".37" fill="none" stroke="#000080" stroke-width=".16"/>
<path d="M121.3 46.4v3.7" fill="none" stroke="#000080" stroke-width=".18"/>
<circle cx="121.3" cy="50.1" r=".37" fill="#000080"/>
<circle cx="121.3" cy="50.1" r=".37" fill="none" stroke="#000080" stroke-width=".16"/>
<path d="M128.6 46.4v3.7" fill="none" stroke="#000080" stroke-width=".18"/>
<circle cx="128.6" cy="50.1" r=".37" fill="#000080"/>
<circle cx="128.6" cy="50.1" r=".37" fill="none" stroke="#000080" stroke-width=".16"/>
<path d="M137.8 46.4v3.7" fill="none" stroke="#000080" stroke-width=".18"/>
<circle cx="137.8" cy="50.1" r=".37" fill="#000080"/>
<circle cx="137.8" cy="50.1" r=".37" fill="none" stroke="#000080" stroke-width=".16"/>
<g font-size="1.7">
<text x="11.8" y="44.7" transform="rotate(-90 11.8 44.7)">3</text>
<text x="13.6" y="44.7" transform="rotate(-90 13.6 44.7)">1</text>
<text x="11.8" y="48.8" transform="rotate(-90 11.8 48.8)">4</text>
<text x="13.6" y="48.8" transform="rotate(-90 13.6 48.8)">2</text>
<text x="86" y="59.6" transform="rotate(-90 86 59.6)">9</text>
<text x="87" y="56.1" transform="rotate(-90 87 56.1)">POWERPAD</text>
<text x="161.3" y="83.4" transform="rotate(-90 161.3 83.4)">1</text>
<text x="162.2" y="80" transform="rotate(-90 162.2 80)">GND/ADJ</text>
<text x="161.3" y="107.2" transform="rotate(-90 161.3 107.2)">1</text>
<text x="162.2" y="103.8" transform="rotate(-90 162.2 103.8)">GND/ADJ</text>
</g>
<g font-size="1.6">
<text x="24.3" y="23.1">1</text>
<text x="70.1" y="23.1">2</text>
<text x="116" y="23.1">3</text>
<text x="161.7" y="23.1">4</text>
<text x="207.7" y="23.1">5</text>
<text x="253.4" y="23.1">6</text>
<text x="3.3" y="43.1">A</text>
<text x="76.8" y="42.4">7</text>
<text x="76.9" y="46.1">5</text>
<text x="80.3" y="43.3">VIN</text>
<text x="80.3" y="47">ENA</text>
<text x="89.8" y="47">BOOT</text>
<text x="92.2" y="43.3">PH</text>
<text x="97" y="46.1">1</text>
<text x="97" y="42.4">8</text>
<text x="274.7" y="43.1">A</text>
<text x="76.8" y="53.4">2</text>
<text x="76.8" y="51.6">6</text>
<text x="80.3" y="52.5">GND</text>
<text x="76.9" y="55.2">3</text>
<text x="80.3" y="54.3">NC_1</text>
<text x="80.3" y="56.2">NC_2</text>
<text x="88.1" y="56.2">VSENSE</text>
<text x="97" y="55.2">4</text>
<text x="42.1" y="77.2">3</text>
<text x="58.5" y="77.2">2</text>
<text x="152.1" y="77.2">3</text>
<text x="164.3" y="76.3">OUT</text>
<text x="170.4" y="77.2">2</text>
<text x="170.4" y="75.4">4</text>
<text x="45.5" y="78.2">VIN</text>
<text x="51.6" y="83.6">VBST</text>
<text x="53.3" y="78.2">SW</text>
<text x="58.5" y="82.7">6</text>
<text x="155.6" y="78.2">IN</text>
<text x="164.3" y="78.2">OUT</text>
<text x="3.3" y="86.7">B</text>
<text x="42.1" y="86.4">5</text>
<text x="45.5" y="87.3">EN</text>
<text x="52.2" y="89.1">GND</text>
<text x="52.6" y="87.3">VFB</text>
<text x="58.5" y="88.2">1</text>
<text x="58.5" y="86.4">4</text>
<text x="274.8" y="86.7">B</text>
<text x="152.1" y="101.1">3</text>
<text x="164.3" y="100.1">OUT</text>
<text x="170.4" y="101.1">2</text>
<text x="170.4" y="99.3">4</text>
<text x="155.6" y="102">IN</text>
<text x="164.3" y="102">OUT</text>
<text x="3.3" y="130.2">C</text>
<text x="274.8" y="130.2">C</text>
<text x="3.3" y="173.7">D</text>
<text x="274.8" y="173.7">D</text>
<text x="210.2" y="178.1">Title</text>
<text x="210.2" y="183.6">Size</text>
<text x="219.4" y="183.6">Number</text>
<text x="256.1" y="183.6">Revision</text>
<text x="210.2" y="189.1">Date:</text>
<text x="210.2" y="190.9">File:</text>
<text x="211.1" y="186.3">B</text>
<text x="218.5" y="189.1">7/21/2024</text>
<text x="218.5" y="190.9">C:\Data\..\01-Insence_Power.SchDoc</text>
<text x="246.9" y="189.1">Sheet</text>
<text x="246.9" y="190.9">Drawn By:</text>
<text x="251.8" y="189.1">of</text>
<text x="24.3" y="193.6">1</text>
<text x="70.1" y="193.6">2</text>
<text x="116" y="193.6">3</text>
<text x="161.7" y="193.6">4</text>
<text x="207.7" y="193.6">5</text>
<text x="253.4" y="193.6">6</text>
</g>
<g font-size="1.6" fill="#000080">
<text x="8.5" y="35.1">SUB 24V POWER INPUT</text>
<text x="31" y="34.9">3172375</text>
<text x="9.3" y="38.4">538-39-30-1040</text>
<text x="23.9" y="37.8">F1</text>
<text x="23.9" y="41.7">TRB160-2</text>
<text x="34.9" y="36.7">D1</text>
<text x="79.1" y="40.6">IC1</text>
<text x="107.1" y="40.6">±20%</text>
<text x="111.2" y="38.4">5A</text>
<text x="112.1" y="39.7">L1</text>
<text x="116.1" y="38.4">2.2µH</text>
<text x="119.6" y="40.6">10X10MM</text>
<text x="14.8" y="44.2">JP1</text>
<text x="14.8" y="46.1">Header 2X2H</text>
<text x="23.7" y="45.1">3.2A</text>
<text x="23.9" y="43.3">0.095 Ohms</text>
<text x="34.9" y="42.6">S3MB</text>
<text x="58.7" y="47.7">10uF</text>
<text x="58.7" y="45.9">C7</text>
<text x="66" y="46.8">0.1uF</text>
<text x="66" y="45">C6</text>
<text x="104.6" y="45.9">0.1uF</text>
<text x="104.6" y="44.1">C1</text>
<text x="112.3" y="45.5">D2</text>
<text x="112.3" y="47.4">SS34F</text>
<text x="122.9" y="45.9">10uF</text>
<text x="122.9" y="47.7">1206</text>
<text x="122.9" y="44.1">C2</text>
<text x="130.3" y="45.9">10uF</text>
<text x="130.3" y="47.7">1206</text>
<text x="130.3" y="44.1">C3</text>
<text x="138.5" y="46.7">100uF</text>
<text x="139.4" y="44.6">C4</text>
<text x="145.8" y="46.7">100uF</text>
<text x="146.8" y="44.6">C5</text>
<text x="43.6" y="52.2">47uF</text>
<text x="44" y="50.1">C8</text>
<text x="50.9" y="52.2">47uF</text>
<text x="51.4" y="50.1">C9</text>
<text x="58.7" y="49.6">1206</text>
<text x="58.7" y="51.4">50V</text>
<text x="66" y="48.6">0603</text>
<text x="66" y="50.5">50V</text>
<text x="112.3" y="49">SMA</text>
<text x="122.9" y="49.6">50V</text>
<text x="130.3" y="49.6">50V</text>
<text x="99.2" y="58.9">R1</text>
<text x="104.7" y="58.9">33K</text>
<text x="71.7" y="60.7">TPS5430DDARG4</text>
<text x="99.2" y="62.6">R2</text>
<text x="104.7" y="62.6">3.3K</text>
<text x="154.3" y="71.7">U1</text>
<text x="27.1" y="83.4">47uF</text>
<text x="27.5" y="81.3">C10</text>
<text x="36.7" y="82.5">0.1uF</text>
<text x="36.7" y="80.7">C11</text>
<text x="62.6" y="82.7">C19</text>
<text x="66.2" y="82.7">0.1uF</text>
<text x="102.7" y="82.5">100uF</text>
<text x="102.7" y="80.7">C12</text>
<text x="110.1" y="82.5">100uF</text>
<text x="110.1" y="80.7">C33</text>
<text x="115.6" y="82.5">0.1uF</text>
<text x="115.6" y="80.7">C13</text>
<text x="124.8" y="82.5">0.1uF</text>
<text x="124.8" y="80.7">C14</text>
<text x="141.4" y="80.7">C15</text>
<text x="141.4" y="82.5">10uF/25V</text>
<text x="150.6" y="80.7">C16</text>
<text x="150.6" y="82.5">0.1uF</text>
<text x="174.4" y="80.7">C17</text>
<text x="174.4" y="82.5">10u/16V</text>
<text x="185.5" y="80.7">C18</text>
<text x="185.5" y="82.5">0.1uF</text>
<text x="75.4" y="86.4">R3</text>
<text x="80.9" y="86.4">73.2K</text>
<text x="102.9" y="84.5">1206</text>
<text x="110.2" y="84.5">1206</text>
<text x="154.3" y="86.8">LM1117MPX-3.3V</text>
<text x="11.9" y="92.8">4</text>
<text x="27.7" y="91.9">±5% R5</text>
<text x="31.2" y="94.3">1K 0603</text>
<text x="34.1" y="91.9">0.25W</text>
<text x="75.4" y="90.1">R4</text>
<text x="80.9" y="90.1">13k</text>
<text x="154.3" y="95.6">U3</text>
<text x="141.4" y="104.5">C20</text>
<text x="141.4" y="106.4">10uF/25V</text>
<text x="150.6" y="104.5">C21</text>
<text x="150.6" y="106.4">0.1uF</text>
<text x="174.4" y="104.5">C22</text>
<text x="174.4" y="106.4">10u/16V</text>
<text x="185.5" y="104.5">C23</text>
<text x="185.5" y="106.4">0.1uF</text>
<text x="154.3" y="110.6">LM1117MPX-3.3V</text>
</g>
<g font-size="1.6" fill="#800000">
<text x="38.6" y="34.1">+24V_SYS</text>
<text x="99.2" y="40.6">SW</text>
<text x="145.4" y="38.7">12V_SYS</text>
<text x="99.2" y="46.1">boot</text>
<text x="66.6" y="52.5">DGND</text>
<text x="40" y="57">DGND</text>
<text x="47.3" y="57">DGND</text>
<text x="54.7" y="57">DGND</text>
<text x="62" y="57">DGND</text>
<text x="107.9" y="55.2">DGND</text>
<text x="118.9" y="55.2">DGND</text>
<text x="10.7" y="60.7">DGND</text>
<text x="84.1" y="66.2">DGND</text>
<text x="104.2" y="68.1">DGND</text>
<text x="16.6" y="75.4">+24V_SYS</text>
<text x="119.7" y="75.4">+4V_SYS</text>
<text x="136.3" y="75.4">12V_SYS</text>
<text x="182.2" y="75.4">3V3</text>
<text x="23.5" y="88.2">DGND</text>
<text x="32.7" y="88.2">DGND</text>
<text x="120.7" y="88.2">DGND</text>
<text x="137.2" y="88.2">DGND</text>
<text x="146.4" y="88.2">DGND</text>
<text x="181.2" y="88.2">DGND</text>
<text x="14" y="92.8">EN_PWR_MODEM</text>
<text x="60.2" y="93.8">DGND</text>
<text x="80.4" y="95.6">DGND</text>
<text x="159.2" y="90.1">DGND</text>
<text x="136.3" y="99.3">12V_SYS</text>
<text x="182.2" y="99.3">5V0</text>
<text x="137.2" y="112.1">DGND</text>
<text x="146.4" y="112.1">DGND</text>
<text x="159.2" y="113.9">DGND</text>
<text x="181.2" y="112.1">DGND</text>
</g>
<text font-size="1.3" fill="#000080" x="75.4" y="81">IND_8M0X8M0X4M0</text>
<g font-size="1.1" fill="#000080">
<text x="44.2" y="73.1">U2</text>
<text x="44.2" y="75">TPS54302DDCR</text>
<text x="74.5" y="76.8">L2</text>
<text x="83.6" y="76.8">10uH</text>
<text x="83.6" y="78.6">44.2m Ohm</text>
<text x="84.6" y="82.3">NI_MARK:</text>
<text x="44.2" y="91.5">TSOT23-6</text>
</g>
</svg>
